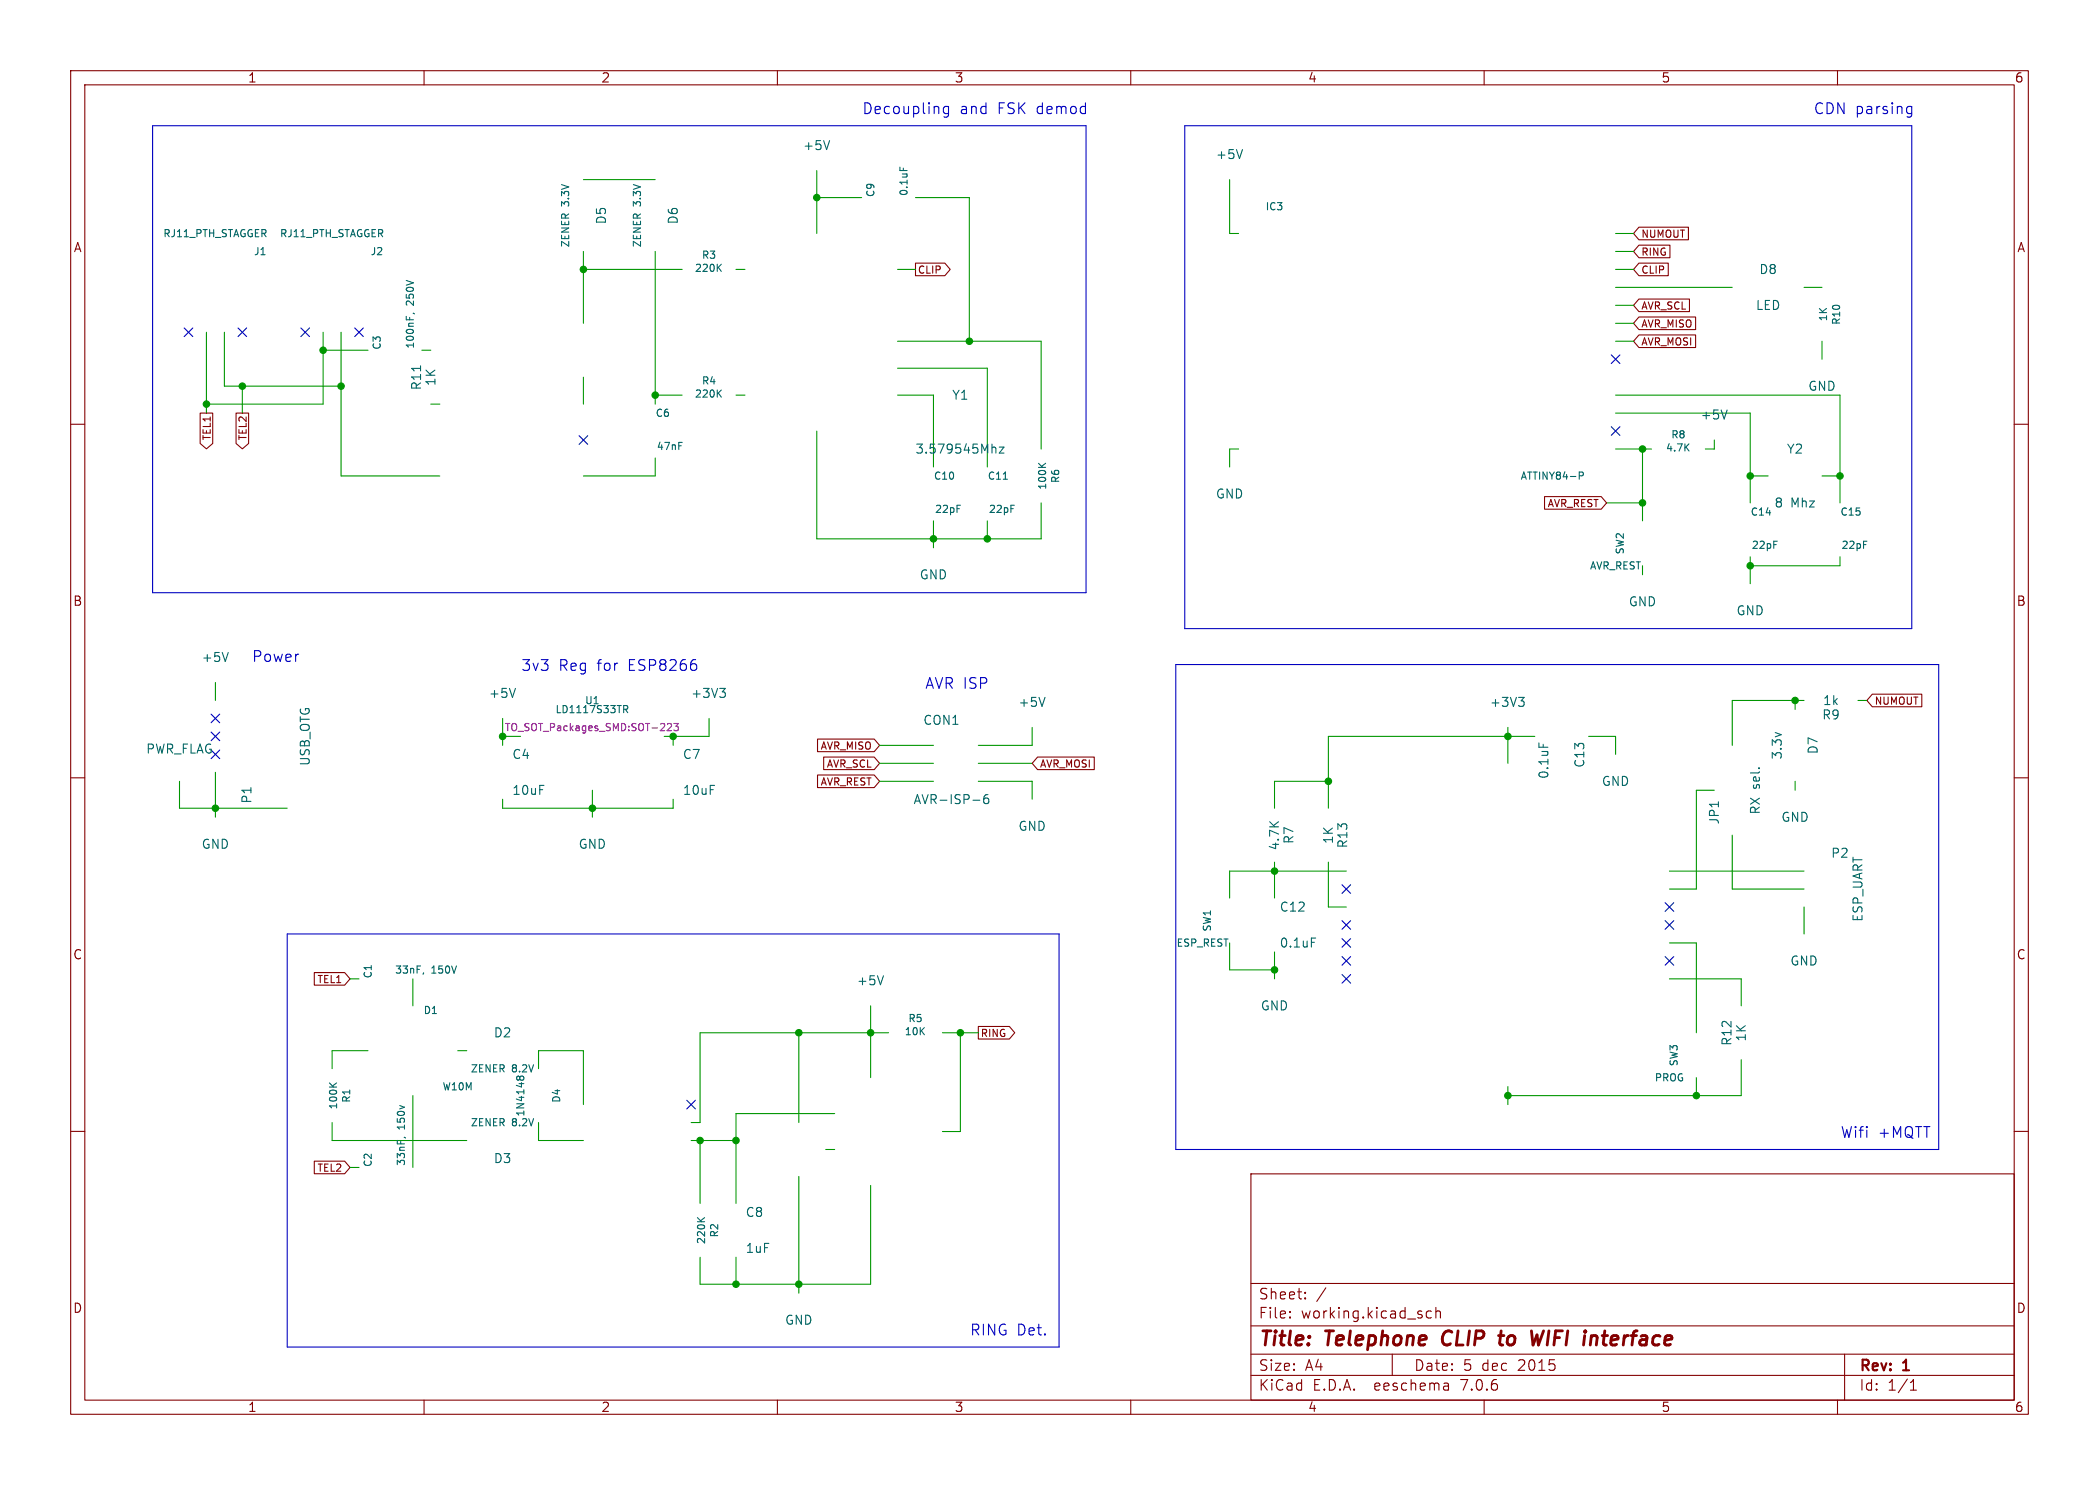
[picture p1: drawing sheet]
<svg xmlns="http://www.w3.org/2000/svg" width="297mm" height="210mm" viewBox="0 0 297 210" stroke-linecap="round" stroke-linejoin="round" font-family="sans-serif">
<g fill="none" stroke="#840000" stroke-width=".15">
<path d="M10 10h277v190h-277zM12 12h273v186h-273zM60 10v2M110 10v2M160 10v2M210 10v2M260 10v2M129.5 37.2h4.2l.8 .9-.8 .9h-4.2zM231.9 37.2h4.2v1.8h-4.2l-.8-.9zM231.9 34.7h4.4v1.7h-4.4l-.8-.8zM231.9 32.1h7v1.8h-7l-.8-.9zM10 60h2"/>
<path d="M28.3 58.4h1.8v4.3l-.9 .8-.9-.8zM33.4 58.4h1.8v4.3l-.9 .8-.9-.8zM231.9 44.8h8v1.8h-8l-.8-.9zM231.9 42.3h7.2v1.8h-7.2l-.8-.9zM231.9 47.4h8v1.7h-8l-.8-.8zM285 60h2M218.5 70.2h8.1l.7 .9-.7 .9h-8.1zM264.9 98.2h7v1.7h-7l-.7-.8zM10 110h2M115.7 109.6h8l.8 .9-.8 .9h-8zM115.7 104.5h8l.8 .9-.8 .9h-8zM116.5 107.1h7.2l.8 .9-.8 .8h-7.2z"/>
<path d="M146.8 107.1h8v1.7h-8l-.8-.8zM285 110h2M44.5 137.5h4.3l.7 .9-.7 .9h-4.3zM10 160h2M138.4 145.2h4.4l.8 .9-.8 .8h-4.4zM285 160h2M44.5 164.2h4.3l.7 .9-.7 .9h-4.3zM177 166h108v32h-108zM60 198v2M110 198v2M160 198v2M177 194.5h108"/>
<path d="M177 191.5h108M177 187.5h108M177 181.5h108M182.5 186.3h.1l-.1 .1M182.5 186.3v.1M182.5 185.5v.1M182.5 185.5h.1l-.1 .1M184.7 183.6v.1M184.7 183.6h-.1l.1 .1M184.7 182.8v.1M184.7 182.8h-.1l.1 .1M187.6 182.1l-1.3 2"/>
<path d="M197 191.5v3M202.5 185.5l-.4-.1-.3 .3v.4l.2 .2 .1 .1 .4-.1M203.2 185.5a.37 .37 0 0 1 .6 .1v.8M203.2 184.9v1.5M204.9 195.7l.1 .9M205 196.5l-.2 .1M205 196h-.2M210 198v2M260 198v2M261 191.5v6.5M270.3 196.6h.9M270.3 195.5l.4-.4v1.5"/>
</g>
<path d="M204.4 188.5a1.27 1.27 0 0 0 0 1.6M212 188.9h.8M212.4 190.2h.2M218.4 188.2l-.7 2-.2-1.4" fill="none" stroke="#840000" stroke-width=".4"/>
<path d="M21.6 17.8h132.1v66h-132.1zM134.2 15v1.3a.41 .41 0 0 1-.6 .2M134.2 15.1l-.4-.1-.3 .3v.5l.1 .2 .2 .1 .4-.1M167.6 17.8h102.9v71.1h-102.9zM270.1 15l.4 .1M270.5 15v1.3a.42 .42 0 0 1-.5 .3M270.5 16l-.4 .1M166.4 94h107.9v68.6h-107.9zM40.6 132.1h109.3v58.4h-109.3z" fill="none" stroke="#0000c2" stroke-width=".15"/>
<g fill="none" stroke="#009600" stroke-width=".15">
<path d="M82.5 38.1h14M82.5 35.6v10.1M82.5 25.4h10.2M92.7 35.6v21.6M104.1 38.1h1.3M115.6 24.1v8.9M115.6 27.9h6.3M127 38.1h2.5M129.5 27.9h7.7v20.4M174 25.4v7.6h1.3M228.6 38.1h2.5M228.6 33h2.5"/>
<path d="M228.6 35.6h2.5M29.2 47v11.4M31.7 47v7.6h16.6M34.3 54.6v3.8M45.7 47v10.2h-16.5M45.7 49.5h6.4M48.3 47v20.3h13.9M59.7 49.5h1.3M61 57.2h1.2M82.5 53.3v3.9M92.7 55.9h3.8M104.1 55.9h1.3"/>
<path d="M127 55.9h5.1v10.1M127 48.3h20.3v15.2M127 52.1h12.7v13.9M228.6 55.9h31.7v15.2M228.6 58.4h19v12.7M228.6 40.6h16.5M228.6 48.3h2.5M228.6 45.7h2.5M228.6 43.2h2.5M255.3 40.6h2.5M257.8 48.3v2.5M92.7 64.8v2.5h-10.2"/>
<path d="M115.6 61v15.2h31.7v-5.1M132.1 73.7v3.8M139.7 73.7v2.5M175.3 63.5h-1.3v2.5M227.3 71.1h5.1M228.6 63.5h5.1M232.4 63.5v10.2M242.6 62.2v1.3h-1.3M247.6 67.3h2.6M247.6 78.7v3.9M257.8 67.3h2.5M260.3 78.7v1.3h-12.7"/>
<path d="M30.5 96.5v2.6M254 99.1v1.2M255.3 99.1h-10.2v6.3M262.9 99.1h1.3M25.4 110.5v3.8h15.2M30.5 109.2v6.4M71.1 113v1.3h24.1v-1.3M71.1 104.1h2.6M71.1 101.6v3.8M83.8 111.8v3.8M95.2 104.1v1.3M100.3 101.6v2.5h-6.3"/>
<path d="M124.5 110.5h7.6M124.5 105.4h7.6M124.5 108h7.6M138.4 110.5h7.6v2.5M138.4 108h7.6M146 102.9v2.5h-7.6M188 110.5h-7.7v3.8M213.4 102.9v5.1M217.2 104.1h-29.2v10.2M224.8 104.1h3.8v2.6M242.6 111.8h-2.6v13.9h-3.8M245.1 118.1v7.6h10.2"/>
<path d="M254 110.5v1.3M49.5 138.4h1.3M58.4 138.4v3.8M174 133.4v3.8h6.3M180.3 121.9v5.1M180.3 134.6v3.8M188 121.9v6.4h2.5M190.5 123.2h-16.5v3.8M236.2 123.2h19.1M236.2 138.4h10.2v3.8M236.2 133.4h3.8v12.7M255.3 128.3v3.8"/>
<path d="M47 158.8v2.5h19M52.1 148.6h-5.1v2.5M58.4 154.9v10.2M64.8 148.6h1.2M76.2 158.8v2.5h6.3M76.2 151.1v-2.5h6.3v7.6M113 146.1v12.7M118.1 157.5h-14v12.7M123.2 142.2v10.2M125.7 146.1h-26.6v12.7h-1.3M133.3 146.1h5.1M135.9 146.1v13.9h-2.6"/>
<path d="M213.4 153.7v2.5M240 152.4v2.5M246.4 149.9v5h-33M49.5 165.1h1.3M97.8 161.3h6.3M99.1 161.3v8.9M104.1 177.8v3.8M113 166.4v16.5M116.8 162.6h1.3M123.2 167.6v14h-24.1v-3.8"/>
</g>
<g fill="none" stroke="#000084" stroke-width=".15">
<path d="M26.1 46.4l1.2 1.2M27.3 46.4l-1.2 1.2M33.7 46.4l1.2 1.2M34.9 46.4l-1.2 1.2M42.6 46.4l1.2 1.2M43.8 46.4l-1.2 1.2M50.2 46.4l1.2 1.2M51.4 46.4l-1.2 1.2M228 50.2l1.2 1.2M229.2 50.2l-1.2 1.2M81.9 61.6l1.3 1.2M83.2 61.6l-1.3 1.2"/>
<path d="M228 60.4l1.2 1.2M229.2 60.4l-1.2 1.2M29.9 103.5l1.2 1.2M29.9 106.1l1.2 1.2M29.9 101l1.2 1.2M31.1 103.5l-1.2 1.2M31.1 106.1l-1.2 1.2M31.1 101l-1.2 1.2M189.9 125.1l1.2 1.2M189.9 135.3l1.2 1.2M189.9 130.2l1.2 1.2M189.9 137.8l1.2 1.2"/>
<path d="M189.9 132.7l1.2 1.3M191.1 125.1l-1.2 1.2M191.1 135.3l-1.2 1.2M191.1 130.2l-1.2 1.2M191.1 137.8l-1.2 1.2M191.1 132.7l-1.2 1.3M235.6 130.2l1.2 1.2M235.6 135.3l1.2 1.2M235.6 127.7l1.2 1.2M236.8 130.2l-1.2 1.2M236.8 135.3l-1.2 1.2M236.8 127.7l-1.2 1.2"/>
<path d="M97.2 155.6l1.2 1.2M98.4 155.6l-1.2 1.2"/>
</g>
<g fill="none" stroke="#006464" stroke-width=".15">
<path d="M117.4 19.9l-.4 1.3M101.6 37.8l.5 .6M102.1 37.4l-.6 .5M127.3 23.6v.5M175.8 21.2l-.4 1.2M58.5 44.3l.1 .1M59.5 51.7v.8M101.6 55.6l.5 .6M102.1 55.1l-.6 .6M244.4 58l-.4 1.3M96 62.6h.5M135.4 71.5h.5"/>
<path d="M140.5 63.2l.3 .1 .1 .1v.7M141.4 63.2h.7l-.7 .9h.7M142 67.8h.5M143 71.5h.5M146.9 65.5l.6 .6M148 65.5l-.6 .5M223.5 66.8h.3l.2 .1-.1 .3-.4 .1M251 76.5h.5M263.7 76.5h.5M32.3 92.3l-.4 1.2M72.9 97.4l-.4 1.2M88.2 99.8h.4l.2 .2-.1 .3h-.5"/>
<path d="M101.8 97.4h.8l-.4 .4M102.4 97.8l.2 .3v.3l-.2 .2M147.9 98.6l-.5 1.3M214.9 98.6h.8l-.5 .5M215.4 99.1l.3 .2v.4l-.3 .2M88.5 100.3l.3 .5M137.7 113.2h.9M139.8 112.4a.5 .5 0 0 0-.6 .5v.5l.1 .2h.4l.2-.1v-.4l-.1-.2h-.4l-.2 .2M217.7 105.1v.6M59.9 137.6l-.1 .2M125 138l-.4 1.3M185.6 132.7h.6"/>
<path d="M46.6 153.1l.6 .6M47.6 153.1l-.6 .5M73.1 152.4l.1 .3M73.5 152.6v.1M73.5 152.4v.2M73.5 152.6l.1 .1M74.1 152.4v.3M57.2 160.8l.2 .1M98.7 172.2l.6 .6M99.7 172.2l-.6 .4"/>
</g>
<path d="M94.5 102.4l.3-.1 .2 .3-.6 .7h.6M95.4 102.3h.6l-.4 .4 .3 .1v.4l-.1 .1-.4-.1" fill="none" stroke="#840084" stroke-width=".15"/>
<g fill="#009600" stroke="#009600" stroke-width=".15">
<circle cx="115.6" cy="27.9" r=".46"/>
<circle cx="137.2" cy="48.3" r=".46"/>
<circle cx="139.7" cy="76.2" r=".46"/>
<circle cx="232.4" cy="63.5" r=".46"/>
<circle cx="247.6" cy="67.3" r=".46"/>
<circle cx="232.4" cy="71.1" r=".46"/>
<circle cx="132.1" cy="76.2" r=".46"/>
<circle cx="240" cy="154.9" r=".46"/>
<circle cx="213.4" cy="154.9" r=".46"/>
<circle cx="247.6" cy="80" r=".46"/>
<circle cx="254" cy="99.1" r=".46"/>
<circle cx="213.4" cy="104.1" r=".46"/>
<circle cx="260.3" cy="67.3" r=".46"/>
<circle cx="180.3" cy="123.2" r=".46"/>
<circle cx="180.3" cy="137.2" r=".46"/>
<circle cx="188" cy="110.5" r=".46"/>
<circle cx="123.2" cy="146.1" r=".46"/>
<circle cx="113" cy="146.1" r=".46"/>
<circle cx="135.9" cy="146.1" r=".46"/>
<circle cx="95.2" cy="104.1" r=".46"/>
<circle cx="71.1" cy="104.1" r=".46"/>
<circle cx="83.8" cy="114.3" r=".46"/>
<circle cx="92.7" cy="55.9" r=".46"/>
<circle cx="82.5" cy="38.1" r=".46"/>
<circle cx="48.3" cy="54.6" r=".46"/>
<circle cx="45.7" cy="49.5" r=".46"/>
<circle cx="34.3" cy="54.6" r=".46"/>
<circle cx="30.5" cy="114.3" r=".46"/>
<circle cx="29.2" cy="57.2" r=".46"/>
<circle cx="104.1" cy="161.3" r=".46"/>
<circle cx="104.1" cy="181.6" r=".46"/>
<circle cx="113" cy="181.6" r=".46"/>
<circle cx="99.1" cy="161.3" r=".46"/>
</g>
<g font-size="2.8" fill="#840000">
<text x="178" y="190.9">Title:</text>
<text x="187.7" y="190.9">Telephone</text>
<text x="204.9" y="190.9">CLIP</text>
<text x="213.8" y="190.9">to</text>
<text x="219.1" y="190.9">WIFI</text>
<text x="227.3" y="190.9">interface</text>
</g>
<g font-size="2.1" fill="#0000c2">
<text x="121.9" y="16.3">Decoupling</text>
<text x="135.8" y="16.3">and</text>
<text x="141.2" y="16.3">FSK demod</text>
<text x="256.5" y="16.3">CDN parsing</text>
<text x="35.6" y="93.7">Power</text>
<text x="73.7" y="95">3v3</text>
<text x="79" y="95">Reg</text>
<text x="84.6" y="95">for</text>
<text x="89.1" y="95">ESP8266</text>
<text x="130.8" y="97.5">AVR ISP</text>
<text x="260.3" y="161">Wifi</text>
<text x="265.7" y="161">+MQTT</text>
<text x="137.2" y="189">RING Det.</text>
</g>
<g font-size="2.1" fill="#840000">
<text x="178" y="184">Sheet:</text>
<text x="178" y="186.7">File:</text>
<text x="184.1" y="186.7">working.kicad_sch</text>
<text x="178" y="196.9">KiCad</text>
<text x="178" y="194.1">Size:</text>
<text x="184.7" y="194.1">A4</text>
<text x="185.7" y="196.9">E.D.A.</text>
<text x="194.6" y="196.9">eeschema</text>
<text x="200" y="194.1">Date:</text>
<text x="207" y="196.9">7.0.6</text>
<text x="207" y="194.1">5</text>
<text x="209.7" y="194.1">dec</text>
<text x="215" y="194.1">2015</text>
<text x="263" y="194.3">Rev:</text>
<text x="263" y="196.9">Id:</text>
<text x="267.1" y="196.9">1/1</text>
<text x="269.4" y="194.3">1</text>
</g>
<g font-size="1.8" fill="#840000">
<text x="35" y="11.9">1</text>
<text x="85" y="11.9">2</text>
<text x="135" y="11.9">3</text>
<text x="185" y="11.9">4</text>
<text x="235" y="11.9">5</text>
<text x="285" y="11.9">6</text>
<text x="10.3" y="35.9">A</text>
<text x="285.3" y="35.9">A</text>
<text x="10.3" y="85.9">B</text>
<text x="285.3" y="85.9">B</text>
<text x="10.3" y="135.9">C</text>
<text x="285.3" y="135.9">C</text>
<text x="10.3" y="185.9">D</text>
<text x="285.3" y="185.9">D</text>
<text x="35" y="199.9">1</text>
<text x="85" y="199.9">2</text>
<text x="135" y="199.9">3</text>
<text x="185" y="199.9">4</text>
<text x="235" y="199.9">5</text>
<text x="285" y="199.9">6</text>
</g>
<g font-size="1.8" fill="#006464">
<text x="113.5" y="21.4">+5V</text>
<text x="172" y="22.7">+5V</text>
<text x="86" y="31.8" transform="rotate(-90 86 31.8)">D5</text>
<text x="96.1" y="31.8" transform="rotate(-90 96.1 31.8)">D6</text>
<text x="248.8" y="39">D8</text>
<text x="248.4" y="44">LED</text>
<text x="59.8" y="55.3" transform="rotate(-90 59.8 55.3)">R11</text>
<text x="61.8" y="54.7" transform="rotate(-90 61.8 54.7)">1K</text>
<text x="134.6" y="56.7">Y1</text>
<text x="240.5" y="59.5">+5V</text>
<text x="255.8" y="55.5">GND</text>
<text x="129.4" y="64.4">3.579545Mhz</text>
<text x="252.7" y="64.4">Y2</text>
<text x="172" y="70.7">GND</text>
<text x="251" y="72">8</text>
<text x="253.4" y="72">Mhz</text>
<text x="130" y="82.1">GND</text>
<text x="230.4" y="86">GND</text>
<text x="245.6" y="87.2">GND</text>
<text x="28.4" y="93.8">+5V</text>
<text x="69.1" y="98.9">+5V</text>
<text x="97.7" y="98.9">+3V3</text>
<text x="144" y="100.2">+5V</text>
<text x="210.7" y="100.2">+3V3</text>
<text x="257.7" y="102">R9</text>
<text x="257.9" y="99.9">1k</text>
<text x="20.6" y="106.8">PWR_FLAG</text>
<text x="72.4" y="107.5">C4</text>
<text x="96.5" y="107.5">C7</text>
<text x="130.6" y="102.7">CON1</text>
<text x="252.3" y="107.5" transform="rotate(-90 252.3 107.5)">3.3v</text>
<text x="257.4" y="106.8" transform="rotate(-90 257.4 106.8)">D7</text>
<text x="35.8" y="113.7" transform="rotate(-90 35.8 113.7)">P1</text>
<text x="44" y="108.4" transform="rotate(-90 44 108.4)">USB_OTG</text>
<text x="72.4" y="112.6">10uF</text>
<text x="96.5" y="112.6">10uF</text>
<text x="129.2" y="113.9">AVR-ISP-6</text>
<text x="219.3" y="110.2" transform="rotate(-90 219.3 110.2)">0.1uF</text>
<text x="224.4" y="108.7" transform="rotate(-90 224.4 108.7)">C13</text>
<text x="226.6" y="111.4">GND</text>
<text x="144" y="117.7">GND</text>
<text x="183.2" y="119.5" transform="rotate(-90 183.2 119.5)">R7</text>
<text x="188.8" y="119.5" transform="rotate(-90 188.8 119.5)">1K</text>
<text x="243.4" y="116.7" transform="rotate(-90 243.4 116.7)">JP1</text>
<text x="249.2" y="115.3" transform="rotate(-90 249.2 115.3)">RX sel.</text>
<text x="252" y="116.4">GND</text>
<text x="28.4" y="120.2">GND</text>
<text x="81.8" y="120.2">GND</text>
<text x="181.2" y="120.4" transform="rotate(-90 181.2 120.4)">4.7K</text>
<text x="190.9" y="120.1" transform="rotate(-90 190.9 120.1)">R13</text>
<text x="259" y="121.5">P2</text>
<text x="181" y="129.1">C12</text>
<text x="263.8" y="130.5" transform="rotate(-90 263.8 130.5)">ESP_UART</text>
<text x="181" y="134.2">0.1uF</text>
<text x="253.2" y="136.8">GND</text>
<text x="121.2" y="139.5">+5V</text>
<text x="178.3" y="143.1">GND</text>
<text x="69.8" y="146.9">D2</text>
<text x="245.2" y="148" transform="rotate(-90 245.2 148)">R12</text>
<text x="247.2" y="147.4" transform="rotate(-90 247.2 147.4)">1K</text>
<text x="69.8" y="164.7">D3</text>
<text x="105.4" y="172.3">C8</text>
<text x="105.4" y="177.4">1uF</text>
<text x="111" y="187.6">GND</text>
</g>
<g font-size="1.4" fill="#006464">
<text x="80.7" y="29.2" transform="rotate(-90 80.7 29.2)">3.3V</text>
<text x="90.9" y="29.2" transform="rotate(-90 90.9 29.2)">3.3V</text>
<text x="123.9" y="28" transform="rotate(-90 123.9 28)">C9</text>
<text x="128.6" y="27.8" transform="rotate(-90 128.6 27.8)">0.1uF</text>
<text x="179" y="29.9">IC3</text>
<text x="23" y="33.8">RJ11_PTH_STAGGER</text>
<text x="39.5" y="33.8">RJ11_PTH_STAGGER</text>
<text x="80.7" y="35.1" transform="rotate(-90 80.7 35.1)">ZENER</text>
<text x="90.9" y="35.1" transform="rotate(-90 90.9 35.1)">ZENER</text>
<text x="35.8" y="36.3">J1</text>
<text x="52.3" y="36.3">J2</text>
<text x="98.2" y="38.7">220K</text>
<text x="99.2" y="36.8">R3</text>
<text x="58.8" y="43.2" transform="rotate(-90 58.8 43.2)">250V</text>
<text x="258.7" y="45.5" transform="rotate(-90 258.7 45.5)">1K</text>
<text x="260.6" y="46.1" transform="rotate(-90 260.6 46.1)">R10</text>
<text x="54.1" y="49.6" transform="rotate(-90 54.1 49.6)">C3</text>
<text x="58.8" y="49.4" transform="rotate(-90 58.8 49.4)">100nF,</text>
<text x="92.7" y="59.2">C6</text>
<text x="98.2" y="56.4">220K</text>
<text x="99.2" y="54.6">R4</text>
<text x="92.8" y="63.9">47nF</text>
<text x="235.6" y="64.1">4.7K</text>
<text x="236.4" y="62.2">R8</text>
<text x="132" y="68">C10</text>
<text x="139.7" y="68">C11</text>
<text x="148.2" y="69.4" transform="rotate(-90 148.2 69.4)">100K</text>
<text x="150.1" y="68.4" transform="rotate(-90 150.1 68.4)">R6</text>
<text x="215.1" y="68">ATTINY84-P</text>
<text x="132.2" y="72.7">22pF</text>
<text x="139.8" y="72.7">22pF</text>
<text x="247.6" y="73.1">C14</text>
<text x="247.8" y="77.8">22pF</text>
<text x="260.3" y="73.1">C15</text>
<text x="260.5" y="77.8">22pF</text>
<text x="224.9" y="80.7">AVR_REST</text>
<text x="230" y="78.5" transform="rotate(-90 230 78.5)">SW2</text>
<text x="78.5" y="101.1">LD1117S33TR</text>
<text x="82.7" y="99.8">U1</text>
<text x="171.6" y="131.9" transform="rotate(-90 171.6 131.9)">SW1</text>
<text x="55.8" y="137.9">33nF,</text>
<text x="61" y="137.9">150V</text>
<text x="166.4" y="134.1">ESP_REST</text>
<text x="52.8" y="138.5" transform="rotate(-90 52.8 138.5)">C1</text>
<text x="59.8" y="143.6">D1</text>
<text x="127.9" y="146.6">10K</text>
<text x="128.4" y="144.8">R5</text>
<text x="62.5" y="154.4">W10M</text>
<text x="66.5" y="151.9">ZENER</text>
<text x="72.4" y="151.9">8.2V</text>
<text x="234" y="153.1">PROG</text>
<text x="237.6" y="150.9" transform="rotate(-90 237.6 150.9)">SW3</text>
<text x="47.9" y="157" transform="rotate(-90 47.9 157)">100K</text>
<text x="49.8" y="156.1" transform="rotate(-90 49.8 156.1)">R1</text>
<text x="57.5" y="159.7" transform="rotate(-90 57.5 159.7)">150v</text>
<text x="66.5" y="159.5">ZENER</text>
<text x="72.4" y="159.5">8.2V</text>
<text x="74.4" y="158" transform="rotate(-90 74.4 158)">1N4148</text>
<text x="79.5" y="156.1" transform="rotate(-90 79.5 156.1)">D4</text>
<text x="52.8" y="165.1" transform="rotate(-90 52.8 165.1)">C2</text>
<text x="57.5" y="165" transform="rotate(-90 57.5 165)">33nF,</text>
<text x="100" y="176.1" transform="rotate(-90 100 176.1)">220K</text>
<text x="101.8" y="175.1" transform="rotate(-90 101.8 175.1)">R2</text>
</g>
<g font-size="1.4" fill="#840000">
<text x="232.2" y="33.8">NUMOUT</text>
<text x="129.8" y="38.9">CLIP</text>
<text x="232.2" y="38.9">CLIP</text>
<text x="232.2" y="36.4">RING</text>
<text x="232.2" y="46.5">AVR_MISO</text>
<text x="232.2" y="44">AVR_SCL</text>
<text x="232.2" y="49.1">AVR_MOSI</text>
<text x="30" y="62.4" transform="rotate(-90 30 62.4)">TEL1</text>
<text x="35.1" y="62.4" transform="rotate(-90 35.1 62.4)">TEL2</text>
<text x="218.9" y="71.9">AVR_REST</text>
<text x="265.2" y="99.9">NUMOUT</text>
<text x="116" y="106.2">AVR_MISO</text>
<text x="116" y="111.3">AVR_REST</text>
<text x="116.9" y="108.8">AVR_SCL</text>
<text x="147.1" y="108.8">AVR_MOSI</text>
<text x="44.8" y="139.2">TEL1</text>
<text x="138.7" y="146.9">RING</text>
<text x="44.8" y="165.9">TEL2</text>
</g>
<text font-size="1.4" fill="#840084" x="71.3" y="103.6">TO_SOT_Packages_SMD:SOT-223</text>
</svg>
